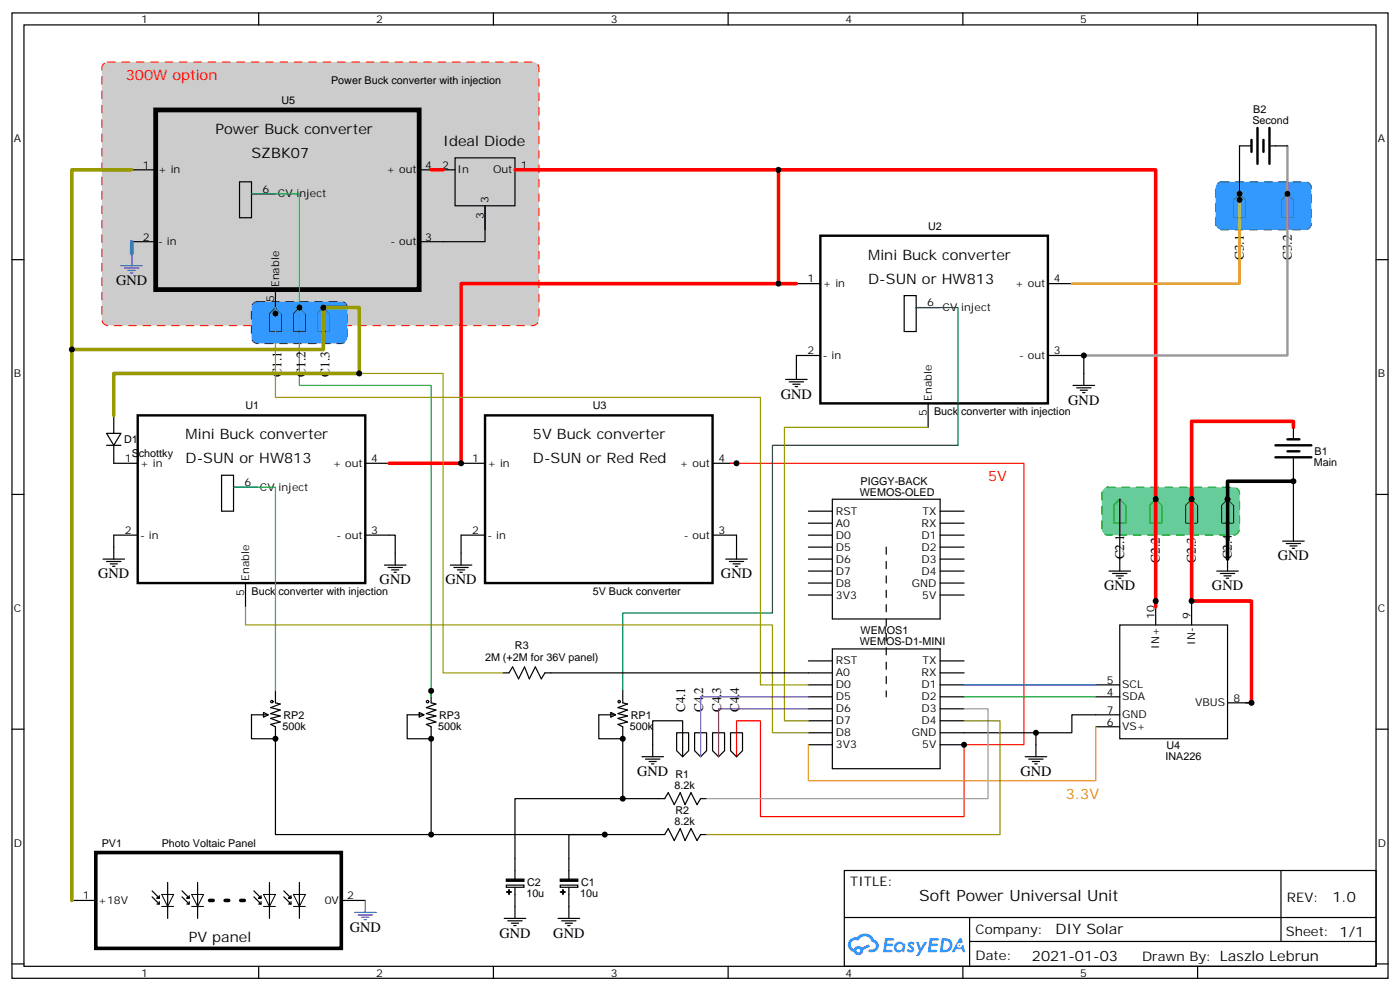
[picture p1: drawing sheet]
<svg xmlns="http://www.w3.org/2000/svg" width="412mm" height="292mm" viewBox="0 0 412 292" stroke-linecap="round" stroke-linejoin="round" font-family="sans-serif">
<path d="M325.1 144l1.2-.5h37.1a1.76 1.76 0 0 1 1.7 1.8v10.6a1.89 1.89 0 0 1-1.7 1.7h-37.1a1.89 1.89 0 0 1-1.7-1.7v-10.6z" fill="#6c9" stroke="#090" stroke-width=".35" stroke-dasharray="2.1 2.1"/>
<path d="M358.7 54.1l1.1-.5h24.7a1.76 1.76 0 0 1 1.8 1.7v10.6a1.89 1.89 0 0 1-1.8 1.8h-24.7a1.89 1.89 0 0 1-1.7-1.8v-10.6z" fill="#39f" stroke="#00c" stroke-width=".35" stroke-dasharray="2.1 2.1"/>
<path d="M30.6 18.8l1.1-.5h125.3a1.76 1.76 0 0 1 1.7 1.7v74.1a1.89 1.89 0 0 1-1.7 1.8h-125.3a1.89 1.89 0 0 1-1.7-1.8v-74.1z" fill="#ccc" stroke="#f30" stroke-width=".35" stroke-dasharray="2.1 2.1"/>
<path d="M74.7 89.3l1.1-.5h24.7a1.76 1.76 0 0 1 1.8 1.8v8.8a1.89 1.89 0 0 1-1.8 1.8h-24.7a1.89 1.89 0 0 1-1.7-1.8v-8.8z" fill="#39f" stroke="#039" stroke-width=".35" stroke-dasharray="2.1 2.1"/>
<g fill="none" stroke="#000" stroke-width=".35">
<path d="M3.5 3.8h405.4v284.3h-405.4zM7.1 7.3h398.2v277.3h-398.2zM76.2 3.8v3.5M145.3 3.8v3.5M214.5 3.8v3.5M283.6 3.8v3.5M352.8 3.8v3.5M3.5 76.5h3.6M405.3 76.5h3.6M3.5 145.6h3.6M405.3 145.6h3.6M3.5 214.8h3.6"/>
<path d="M405.3 214.8h3.6M248.7 256.4h156.6v28.2h-156.6zM377.3 256.4v20.9M248.7 270.2h156.5M285.6 277.3h119.6M285.6 270.2v14.2M3.5 283.9h3.6M76.2 284.6v3.5M145.3 284.6v3.5M214.5 284.6v3.5M283.6 284.6v3.5M352.8 284.6v3.5"/>
<path d="M405.3 283.9h3.6"/>
</g>
<g fill="#5487ff">
<path d="M267.7 277.6a1.22 1.22 0 0 1 1.7 .2l-.4 .6a.47 .47 0 0 0-.3-.4 .47 .47 0 0 0-.5 .2l.1 .2a1.14 1.14 0 0 1 .8 1.8 1.14 1.14 0 0 1-1.9 0l-.2-.2 .5-.6 .7 .5a.29 .29 0 0 0 .3-.3 .29 .29 0 0 0-.2-.3 1.04 1.04 0 0 1-.6-1.7z"/>
<path d="M260.7 276.3h2.4l.3 .2-.2 .5-1.8 .1-.1 .8h1.5l.3 .4-.3 .4h-1.6l-.2 1.1h1.7l.2 .3-.2 .3-2.6 .1z"/>
<path d="M273.8 276.3h2.4l.3 .2-.1 .5-1.8 .1-.2 .8h1.6l.3 .4-.4 .4h-1.6l-.1 1.1h1.7l.2 .3-.2 .3-2.6 .1z"/>
<path d="M282.6 276.3h.7l.3 1.3-.6 .3a.69 .69 0 0 0-1 .3 .69 .69 0 0 0 .4 .9 .69 .69 0 0 0 .9-.6l.5-.2 .6 2.2h-.8l-.2-.9h-1.8l-.5 .9h-.8z"/>
<path d="M269.8 277.4h.8l.6 1.8 1.1-1.8h.9l-2.6 4.2h-.8l.9-1.5z"/>
<path d="M277.4 276.3l-.6 4.2h1.3a2.11 2.11 0 0 0 2.5-2.1 2.11 2.11 0 0 0-2.5-2.1zM278.1 277.1a1.39 1.39 0 0 1 1.7 1.4 1.39 1.39 0 0 1-1.8 1.3h-.3z"/>
<path d="M263.7 277.9a1.54 1.54 0 0 0-.1 2.2 1.54 1.54 0 0 0 2.2 .1l.6 .3 .3-2.3-.2-.3h-.4a1.49 1.49 0 0 0-2.4 0zM264 278.9a.94 .94 0 0 1 1.8 0 .94 .94 0 0 1-1.8 0z"/>
<path d="M250.4 276.7a2.18 2.18 0 0 0 1.1 3.7 1.44 1.44 0 0 0 1.6 .9 1.44 1.44 0 0 0 1.2-1.4l2-1.1-.5-.7-1.9 1a1.47 1.47 0 0 0-2.4 .4 1.39 1.39 0 0 1-.7-1.9 1.39 1.39 0 0 1 2-.5 2.12 2.12 0 0 1 2.2-1.3 2.12 2.12 0 0 1 1.9 1.7 1.14 1.14 0 0 1 1.1 1.4 1.14 1.14 0 0 1-1.7 .7 .43 .43 0 0 0-.5 .4 .43 .43 0 0 0 .4 .5 1.98 1.98 0 0 0 2.5-1.2 1.98 1.98 0 0 0-1.2-2.6 3.1 3.1 0 0 0-5.3-.6l-.9 .1zM252.3 280a.55 .55 0 0 1 1.1 0 .55 .55 0 0 1-1.1 0z"/>
<circle cx="282.6" cy="278.4" r=".26"/>
</g>
<path d="M370.4 37.7v10.6M373.9 37.7v10.6M368.7 41.2v3.5M372.2 41.2v3.5M241.7 69.4h67v49.4h-67zM40.6 122.3h67v49.4h-67zM142.9 122.3h67v49.4h-67zM375.7 134.7h10.6M375.7 131.2h10.6M379.2 132.9h3.6M379.2 129.4h3.6" fill="none" stroke="#000" stroke-width=".71"/>
<g fill="none" stroke="#000" stroke-width=".35">
<path d="M38.8 50h7.1M70.6 53.6h3.5v10.5h-3.5zM74.1 57.1h7M123.5 50h10.6M134.1 46.5h17.6v14.1h-17.6zM151.7 50h7M368.7 43h-3.6v15.8M374.3 43h4.9M38.8 71.2h7.1M142.9 67.7v-7.1v10.6h-19.4M81.1 85.3v7.1M234.6 83.5h7.1"/>
<path d="M266.3 87.1h3.6v10.5h-3.6zM269.9 90.6h7M308.7 83.5h7M231.4 111.8h6.4M232.5 112.5h4.2M233.5 113.2h2.2M234.2 113.9h.7M241.7 104.7h-7.1v7.1M273.4 118.8v7.1M308.7 104.7h10.6v8.8M316.1 113.5h6.3M317.1 114.2h4.3"/>
<path d="M318.2 114.9h2.1M318.9 115.6h.7M31.4 127.6h4.2l-2.1 3.6zM31.4 131.2h4.2M33.5 131.2v5.3h7.1M33.5 122.3v5.3M65.3 140h3.5v10.6h-3.5zM107.6 136.5h7.1M135.8 136.5h7.1M209.9 136.5h7.1M381 125.9v3.5M381 135v24.4"/>
<path d="M40.6 157.6h-7.1v7.1M68.8 143.5h7M107.6 157.6h8.8v8.8M142.9 157.6h-7.1v8.8M209.9 157.6h7.1v7.1M238.1 157.6h7.1M238.1 150.6h7.1M238.1 154.1h7.1M245.2 147h31.7v35.3h-31.7zM276.9 157.6h7.1M276.9 150.6h7.1M276.9 154.1h7.1"/>
<path d="M329.8 147v21.2M377.8 159.4h6.4M30.3 164.7h6.4M31.4 165.4h4.2M32.5 166.1h2.1M33.2 166.8h.7M72.3 171.7v7.1M113.2 166.4h6.4M114.3 167.1h4.2M115.4 167.9h2.1M116.1 168.6h.7M132.6 166.4h6.4"/>
<path d="M133.7 167.1h4.2M134.8 167.9h2.1M135.5 168.6h.7M213.8 164.7h6.3M214.8 165.4h4.3M215.9 166.1h2.1M216.6 166.8h.7M238.1 161.1h7.1M238.1 164.7h7.1M238.1 168.2h7.1M238.1 171.7h7.1M238.1 175.3h7.1"/>
<path d="M276.9 161.1h7.1M276.9 164.7h7.1M276.9 168.2h7.1M276.9 171.7h7.1M276.9 175.3h7.1M326.7 168.2h6.3M327.7 168.9h4.3M328.8 169.6h2.1M329.5 170.3h.7M340.4 177v7.1M351 177v7.1M358.4 168.2h6.4"/>
<path d="M359.5 168.9h4.2M360.5 169.6h2.2M361.2 170.3h.7M361.6 164.7v3.5M378.9 160.1h4.2M379.9 160.8h2.2M380.6 161.5h.8M148.2 198.2h1.7l1.1-1.8 1.8 3.6 1.7-3.6 1.4 3.6 1.8-3.6 1.8 3.6 1-1.8h84.7M238.1 194.7h7.1M245.2 191.1h31.7v35.3h-31.7zM276.9 194.7h7.1M276.9 198.2h7.1"/>
<path d="M329.8 184.1h31.8v33.5h-31.8zM77.6 209.8l1.4 .7-1.4 .7zM79 210.5h-4.9v7.1h7v28.2h114.7l1-1.7 1.8 3.5 1.8-3.5 1.4 3.5 1.8-3.5 1.7 3.5 1.1-1.8h1.7M81.1 203.5v3.5l1.4 .4-2.8 1 2.8 .7-2.8 1.1 2.8 .7-2.8 .7 2.8 1.1-2.8 .7 1.4 .7v3.5M123.5 209.8l1.4 .7-1.4 .7zM124.9 210.5h-5v7.1h7.1v28.2M127 203.5v3.5l1.4 .4-2.8 1 2.8 .7-2.8 1.1 2.8 .7-2.8 .7 2.8 1.1-2.8 .7 1.4 .7v3.5M179.9 209.8l1.4 .7-1.4 .7zM181.3 210.5h-4.9v7.1h7v17.6M183.4 203.5v3.5l1.5 .4-2.9 1 2.9 .7-2.9 1.1 2.9 .7-2.9 .7 2.9 1.1-2.9 .7 1.4 .7v3.5M199.3 215.8h3.5v5.3l-1.7 1.8-1.8-1.8zM204.6 215.8h3.5v5.3l-1.7 1.8-1.8-1.8z"/>
<path d="M209.9 215.8h3.5v5.3l-1.7 1.8-1.8-1.8zM215.2 215.8h3.5v5.3l-1.7 1.8-1.8-1.8zM238.1 201.7h7.1M238.1 205.2h7.1M238.1 208.8h7.1M238.1 212.3h7.1M238.1 215.8h7.1M238.1 219.4h7.1M276.9 215.8h28.3v7.1M276.9 201.7h7.1M276.9 205.2h7.1M276.9 208.8h7.1"/>
<path d="M276.9 212.3h7.1M276.9 219.4h7.1M322.8 201.7h7M322.8 205.2h7M322.8 214.1h7M329.8 210.5h-14.1v5.3h-10.5M361.6 207h7.1M189.1 222.9h6.3M190.1 223.6h4.3M191.2 224.3h2.1M191.9 225h.7M192.3 222.9v-10.6h8.8v10.6"/>
<path d="M208.1 235.2h-1.7l-1.1 1.8-1.7-3.5-1.8 3.5-1.4-3.5-1.8 3.5-1.8-3.5-1 1.7h-44.1v23.7M302 222.9h6.3M303 223.6h4.3M304.1 224.3h2.1M304.8 225h.7M49.4 259.9v10.6M58.2 259.9v10.6M79.4 259.9v10.6M88.2 259.9v10.6M178.2 245.8h-10.6v13.1M21.2 265.2h7M44.8 264.2l2.1 2.1h-.7"/>
<path d="M44.8 262.4l2.1 2.1h-.7h.7v-.7M46.9 265.6v.7M53.6 262.4l2.1 2.1h-.7h.7v-.7M53.6 264.2l2.1 2.1h-.7M55.7 265.6v.7M74.8 262.4l2.1 2.1h-.7h.7v-.7M74.8 264.2l2.1 2.1h-.7M76.9 265.6v.7M83.6 262.4l2.1 2.1h-.7h.7v-.7M83.6 264.2l2.1 2.1h-.7M85.7 265.6v.7M100.5 265.2h7.1"/>
<path d="M148.5 270.5h6.4M149.2 260.7h5.1v.6h-5.1zM149.6 271.2h4.2M150.6 271.9h2.2M151.3 272.6h.7M151.7 261.3v9.2M164.4 270.5h6.3M165 260.7h5.2v.6h-5.2zM165.5 271.2h4.2M166.5 271.9h2.1M167.2 272.6h.7M167.6 261.3v9.2"/>
<circle cx="80.1" cy="206.7" r=".35"/>
<circle cx="125.9" cy="206.7" r=".35"/>
<circle cx="182.4" cy="206.7" r=".35"/>
</g>
<path d="M215.2 136.5h86.4v82.9h-17.6v21.1h-60v-28.2h-7v10.6" fill="none" stroke="#f00" stroke-width=".35"/>
<path d="M329.8 147l1.8 1.8v5.3h-3.5v-5.3zM340.4 147l1.8 1.8v5.3h-3.5v-5.3zM284 205.2h38.8" fill="none" stroke="#090" stroke-width=".35"/>
<path d="M365.1 57.1l1.8 1.7v5.3h-3.5v-5.3zM284 201.7h38.8" fill="none" stroke="#03c" stroke-width=".35"/>
<path d="M322.8 214.1v15.8h-84.7v-10.5" fill="none" stroke="#f90" stroke-width=".35"/>
<path d="M261.1 161.1v44.1" fill="none" stroke="#000" stroke-width=".35" stroke-dasharray="2.1 2.1"/>
<path d="M284 208.8h7v26.4h-82.9" fill="none" stroke="#999" stroke-width=".35"/>
<path d="M284 212.3h10.6v33.5h-86.5" fill="none" stroke="#960" stroke-width=".35"/>
<path d="M149.2 258.9h5.1v.7h-5.1zM165 258.9h5.2v.7h-5.2zM149.2 262.7h1.4zM149.9 262l.1 1.5zM165.1 262.7h1.4zM165.8 262v1.5z" fill="#000" stroke="#000" stroke-width=".35"/>
<path d="M269.9 90.6h12.3v40.6h-54.7v49.4h-44.1v22.9" fill="none" stroke="#063" stroke-width=".35"/>
<path d="M81.1 90.6v26.5h142.9v84.6h14.1M105.8 110h24.7v88.2h17.7M273.4 125.9h-42.3v86.4h7M72.3 178.8v5.3h155.2v31.7h10.6" fill="none" stroke="#990" stroke-width=".35"/>
<path d="M74.1 57.1h14.1v56.4h38.8v91.7M68.8 143.5h12.3v60" fill="none" stroke="#093" stroke-width=".35"/>
<path d="M45.9 32.4h77.6v52.9h-77.6z" fill="none" stroke="#000" stroke-width="1.4"/>
<path d="M35.6 78.2h6.4M36.7 79h4.2M37.7 79.7h2.2M38.8 74.7v3.5M38.5 80.4h.7M104.4 268.7h6.4M105.5 269.5h4.2M106.5 270.2h2.2M107.2 270.9h.7M107.6 265.2v3.5" fill="none" stroke="#30f" stroke-width=".35"/>
<path d="M38.8 71.2v3.5" fill="none" stroke="#30c" stroke-width="1.1"/>
<path d="M127 50h3.5M151.7 50h188.7v128.8M229.3 50v33.5M234.6 83.5h-98.8v53h-21.1M381 125.9v-1.8h-30v52.9h17.7v30" fill="none" stroke="#f00" stroke-width="1.1"/>
<path d="M81.1 90.6l1.8 1.8v5.2h-3.5v-5.2zM88.2 90.6l1.8 1.8v5.2h-3.6v-5.2z" fill="none" stroke="#039" stroke-width=".35"/>
<path d="M379.2 57.1l1.8 1.7v5.3h-3.5v-5.3zM95.2 90.6l1.8 1.8v5.2h-3.5v-5.2z" fill="none" stroke="#00c" stroke-width=".35"/>
<path d="M349.2 148.8l1.8-1.8 1.8 1.8v5.3h-3.6zM361.6 147l1.8 1.8v5.3h-3.6v-5.3z" fill="none" stroke="#060" stroke-width=".35"/>
<path d="M381 141.7h-19.4v23M28.2 251.1h72.3v28.2h-72.3z" fill="none" stroke="#000" stroke-width="1.1"/>
<path d="M47.6 263.5h3.6l-1.8 3.5zM47.6 267h3.6M56.4 263.5h3.6l-1.8 3.5zM56.4 267h3.6M77.6 263.5h3.5l-1.7 3.5zM77.6 267h3.5M86.4 263.5h3.6l-1.8 3.5zM86.4 267h3.6" fill="none" stroke="#000" stroke-width=".29"/>
<path d="M61.7 265.2h12.4" fill="none" stroke="#000" stroke-width="1.1" stroke-dasharray="1.1 3.5"/>
<path d="M38.8 50h-17.6v215.2M21.2 102.9h74v-12.3h10.6v19.4h-72.3v12.3" fill="none" stroke="#990" stroke-width="1.1"/>
<path d="M379.2 43v61.7h-59.9" fill="none" stroke="#999" stroke-width=".71"/>
<path d="M365.1 57.1v26.4h-49.4" fill="none" stroke="#f90" stroke-width=".71"/>
<path d="M238.1 208.8h-26.4v14.1" fill="none" stroke="#609" stroke-width=".35"/>
<path d="M238.1 205.2h-31.7v17.7" fill="none" stroke="#60c" stroke-width=".35"/>
<g fill="#000">
<circle cx="229.3" cy="50" r=".88"/>
<circle cx="365.1" cy="58.8" r=".88"/>
<circle cx="365.1" cy="57.1" r=".88"/>
<circle cx="379.2" cy="57.1" r=".88"/>
<circle cx="81.1" cy="92.4" r=".88"/>
<circle cx="88.2" cy="90.6" r=".88"/>
<circle cx="95.3" cy="90.6" r=".88"/>
<circle cx="229.3" cy="83.5" r=".88"/>
<circle cx="21.2" cy="102.9" r=".88"/>
<circle cx="105.8" cy="110" r=".88"/>
<circle cx="319.3" cy="104.7" r=".88"/>
<circle cx="135.8" cy="136.5" r=".88"/>
<circle cx="217" cy="136.5" r=".88"/>
<circle cx="340.4" cy="147" r=".88"/>
<circle cx="351" cy="147" r=".88"/>
<circle cx="361.6" cy="147" r=".88"/>
<circle cx="381" cy="141.7" r=".88"/>
<circle cx="340.4" cy="177" r=".88"/>
<circle cx="351" cy="177" r=".88"/>
<circle cx="81.1" cy="217.6" r=".88"/>
<circle cx="127" cy="217.6" r=".88"/>
<circle cx="127" cy="203.5" r=".88"/>
<circle cx="183.4" cy="217.6" r=".88"/>
<circle cx="284" cy="219.4" r=".88"/>
<circle cx="305.2" cy="215.8" r=".88"/>
<circle cx="368.7" cy="207" r=".88"/>
<circle cx="183.4" cy="235.2" r=".88"/>
<circle cx="127" cy="245.8" r=".88"/>
<circle cx="178.2" cy="245.8" r=".88"/>
</g>
<text font-size="4.6" x="270.8" y="265.4">Soft Power Universal Unit</text>
<g font-size="4.2" fill="#f00">
<text x="37" y="23.6">300W option</text>
<text x="291" y="141.7">5V</text>
</g>
<g font-size="4.2">
<text x="63.5" y="39.4">Power Buck converter</text>
<text x="74.1" y="46.5">SZBK07</text>
<text x="130.5" y="43">Ideal Diode</text>
<text x="255.8" y="76.5">Mini Buck converter</text>
<text x="34.2" y="83.9">GND</text>
<text x="255.8" y="83.5">D-SUN or HW813</text>
<text x="230" y="117.4">GND</text>
<text x="314.7" y="119.2">GND</text>
<text x="54.7" y="129.4">Mini Buck converter</text>
<text x="157" y="129.4">5V Buck converter</text>
<text x="54.7" y="136.5">D-SUN or HW813</text>
<text x="157" y="136.5">D-SUN or Red Red</text>
<text x="376.4" y="165">GND</text>
<text x="28.9" y="170.3">GND</text>
<text x="111.8" y="172.1">GND</text>
<text x="131.2" y="172.1">GND</text>
<text x="212.4" y="170.3">GND</text>
<text x="325.3" y="173.8">GND</text>
<text x="357" y="173.8">GND</text>
<text x="187.7" y="228.5">GND</text>
<text x="300.6" y="228.5">GND</text>
<text x="392.5" y="265.7">1.0</text>
<text x="103" y="274.4">GND</text>
<text x="310.9" y="275.2">DIY Solar</text>
<text x="55.6" y="277.3">PV panel</text>
<text x="147.1" y="276.2">GND</text>
<text x="163" y="276.2">GND</text>
<text x="304" y="283">2021-01-03</text>
</g>
<text font-size="4.2" fill="#f90" x="314" y="235.2">3.3V</text>
<g font-size="3.9">
<text x="366.4" y="76.6" transform="rotate(-90 366.4 76.6)">C3.1</text>
<text x="380.5" y="76.6" transform="rotate(-90 380.5 76.6)">C3.2</text>
<text x="82.9" y="110.9" transform="rotate(-90 82.9 110.9)">C1.1</text>
<text x="90" y="110.9" transform="rotate(-90 90 110.9)">C1.2</text>
<text x="97" y="110.9" transform="rotate(-90 97 110.9)">C1.3</text>
<text x="331.1" y="164.8" transform="rotate(-90 331.1 164.8)">C2.1</text>
<text x="341.7" y="165.8" transform="rotate(-90 341.7 165.8)">C2.2</text>
<text x="352.3" y="165.8" transform="rotate(-90 352.3 165.8)">C2.3</text>
<text x="362.9" y="164.8" transform="rotate(-90 362.9 164.8)">C2.4</text>
<text x="201.8" y="209.8" transform="rotate(-90 201.8 209.8)">C4.1</text>
<text x="207.1" y="209.8" transform="rotate(-90 207.1 209.8)">C4.2</text>
<text x="212.4" y="209.8" transform="rotate(-90 212.4 209.8)">C4.3</text>
<text x="217.7" y="209.8" transform="rotate(-90 217.7 209.8)">C4.4</text>
<text x="250.5" y="261">TITLE:</text>
<text x="379.1" y="265.7">REV:</text>
<text x="287.4" y="275.2">Company:</text>
<text x="378.7" y="275.8">Sheet: 1/1</text>
<text x="287.4" y="282.9">Date:</text>
<text x="336.4" y="282.9">Drawn By: Laszlo Lebrun</text>
</g>
<g font-size="3.2">
<text x="41.6" y="6.8">1</text>
<text x="110.8" y="6.8">2</text>
<text x="179.9" y="6.8">3</text>
<text x="249.1" y="6.8">4</text>
<text x="318.2" y="6.8">5</text>
<text x="97.5" y="24.7">Power Buck converter with injection</text>
<text x="82.9" y="30.6">U5</text>
<text x="369.2" y="33.4">B2</text>
<text x="4.1" y="41.9">A</text>
<text x="368.9" y="36.6">Second</text>
<text x="405.9" y="41.9">A</text>
<text x="42.1" y="49.7">1</text>
<text x="46.6" y="51.1">+ in</text>
<text x="113.9" y="51.1">+ out</text>
<text x="125.2" y="49.7">4</text>
<text x="130.3" y="49.7">2</text>
<text x="134.8" y="51.1">In</text>
<text x="145.2" y="51.1">Out</text>
<text x="153.5" y="49.7">1</text>
<text x="77.4" y="56.7">6</text>
<text x="81.8" y="58.1">CV inject</text>
<text x="143.9" y="59.9" transform="rotate(-90 143.9 59.9)">3</text>
<text x="142.5" y="64.4" transform="rotate(-90 142.5 64.4)">3</text>
<text x="42.1" y="70.8">2</text>
<text x="125.2" y="70.8">3</text>
<text x="273.4" y="67.7">U2</text>
<text x="46.6" y="72.2">- in</text>
<text x="115" y="72.2">- out</text>
<text x="237.9" y="83.2">1</text>
<text x="310.4" y="83.2">4</text>
<text x="80.8" y="89.1" transform="rotate(-90 80.8 89.1)">5</text>
<text x="82.2" y="84.6" transform="rotate(-90 82.2 84.6)">Enable</text>
<text x="242.4" y="84.6">+ in</text>
<text x="299.1" y="84.6">+ out</text>
<text x="273.1" y="90.2">6</text>
<text x="277.6" y="91.7">CV inject</text>
<text x="237.9" y="104.4">2</text>
<text x="242.4" y="105.8">- in</text>
<text x="300.2" y="105.8">- out</text>
<text x="310.4" y="104.4">3</text>
<text x="4.1" y="111.1">B</text>
<text x="405.9" y="111.1">B</text>
<text x="274.5" y="118.1" transform="rotate(-90 274.5 118.1)">Enable</text>
<text x="72.3" y="120.6">U1</text>
<text x="174.6" y="120.6">U3</text>
<text x="273" y="122.6" transform="rotate(-90 273 122.6)">5</text>
<text x="275.2" y="122.3">Buck converter with injection</text>
<text x="36.6" y="130.5">D1</text>
<text x="36.8" y="136.1">1</text>
<text x="38.8" y="134.7">Schottky</text>
<text x="41.3" y="137.5">+ in</text>
<text x="98" y="137.5">+ out</text>
<text x="109.4" y="136.1">4</text>
<text x="139.1" y="136.1">1</text>
<text x="143.6" y="137.5">+ in</text>
<text x="200.3" y="137.5">+ out</text>
<text x="211.7" y="136.1">4</text>
<text x="387" y="137.3">Main</text>
<text x="387.2" y="134.1">B1</text>
<text x="72.1" y="143.2">6</text>
<text x="253.5" y="142.8">PIGGY-BACK</text>
<text x="76.6" y="144.6">CV inject</text>
<text x="253.2" y="146">WEMOS-OLED</text>
<text x="246.2" y="151.6">RST</text>
<text x="246.2" y="155.2">A0</text>
<text x="271.5" y="155.2">RX</text>
<text x="271.7" y="151.6">TX</text>
<text x="36.8" y="157.3">2</text>
<text x="41.3" y="158.7">- in</text>
<text x="99.2" y="158.7">- out</text>
<text x="109.4" y="157.3">3</text>
<text x="139.1" y="157.3">2</text>
<text x="143.6" y="158.7">- in</text>
<text x="201.5" y="158.7">- out</text>
<text x="211.7" y="157.3">3</text>
<text x="246.2" y="158.7">D0</text>
<text x="271.4" y="158.7">D1</text>
<text x="246.2" y="162.2">D5</text>
<text x="246.2" y="165.7">D6</text>
<text x="271.4" y="165.7">D3</text>
<text x="271.4" y="162.2">D2</text>
<text x="73.4" y="171" transform="rotate(-90 73.4 171)">Enable</text>
<text x="246.2" y="169.3">D7</text>
<text x="246.2" y="172.8">D8</text>
<text x="268.6" y="172.8">GND</text>
<text x="271.4" y="169.3">D4</text>
<text x="72" y="175.5" transform="rotate(-90 72 175.5)">5</text>
<text x="74.1" y="175.3">Buck converter with injection</text>
<text x="174.6" y="175.3">5V Buck converter</text>
<text x="246.2" y="176.3">3V3</text>
<text x="271.7" y="176.3">5V</text>
<text x="4.1" y="180.2">C</text>
<text x="340.1" y="182.3" transform="rotate(-90 340.1 182.3)">10</text>
<text x="350.7" y="182.3" transform="rotate(-90 350.7 182.3)">9</text>
<text x="405.9" y="180.2">C</text>
<text x="151.7" y="191.1">R3</text>
<text x="253.2" y="190.1">WEMOS-D1-MINI</text>
<text x="253.5" y="186.9">WEMOS1</text>
<text x="341.5" y="191.1" transform="rotate(-90 341.5 191.1)">IN+</text>
<text x="352.1" y="189.9" transform="rotate(-90 352.1 189.9)">IN-</text>
<text x="142.9" y="194.7">2M (+2M for 36V panel)</text>
<text x="246.2" y="195.7">RST</text>
<text x="271.7" y="195.7">TX</text>
<text x="246.2" y="199.2">A0</text>
<text x="246.2" y="202.8">D0</text>
<text x="271.4" y="202.8">D1</text>
<text x="271.5" y="199.2">RX</text>
<text x="326.1" y="201.4">5</text>
<text x="330.6" y="202.8">SCL</text>
<text x="246.2" y="206.3">D5</text>
<text x="246.2" y="209.8">D6</text>
<text x="271.4" y="209.8">D3</text>
<text x="271.4" y="206.3">D2</text>
<text x="326.1" y="204.9">4</text>
<text x="330.6" y="206.3">SDA</text>
<text x="352.1" y="208.1">VBUS</text>
<text x="363.4" y="206.7">8</text>
<text x="83.3" y="214.9">500k</text>
<text x="83.5" y="211.7">RP2</text>
<text x="129.1" y="214.9">500k</text>
<text x="129.4" y="211.7">RP3</text>
<text x="185.6" y="214.9">500k</text>
<text x="185.8" y="211.7">RP1</text>
<text x="246.2" y="213.4">D7</text>
<text x="271.4" y="213.4">D4</text>
<text x="326.1" y="213.7">6</text>
<text x="326.1" y="210.2">7</text>
<text x="330.6" y="215.1">VS+</text>
<text x="330.6" y="211.6">GND</text>
<text x="246.2" y="216.9">D8</text>
<text x="246.2" y="220.4">3V3</text>
<text x="268.6" y="216.9">GND</text>
<text x="271.7" y="220.4">5V</text>
<text x="343.6" y="220.6">U4</text>
<text x="343.3" y="223.8">INA226</text>
<text x="198.7" y="232.4">8.2k</text>
<text x="198.9" y="229.2">R1</text>
<text x="198.9" y="239.8">R2</text>
<text x="198.7" y="243">8.2k</text>
<text x="4.1" y="249.3">D</text>
<text x="30" y="249.3">PV1</text>
<text x="47.6" y="249.3">Photo Voltaic Panel</text>
<text x="405.9" y="249.3">D</text>
<text x="155.3" y="261.1">C2</text>
<text x="171.2" y="261.1">C1</text>
<text x="24.4" y="264.9">1</text>
<text x="28.9" y="266.3">+18V</text>
<text x="95.7" y="266.3">0V</text>
<text x="102.3" y="264.9">2</text>
<text x="155" y="264.3">10u</text>
<text x="170.9" y="264.3">10u</text>
<text x="41.6" y="287.6">1</text>
<text x="110.8" y="287.6">2</text>
<text x="179.9" y="287.6">3</text>
<text x="249.1" y="287.6">4</text>
<text x="318.2" y="287.6">5</text>
</g>
</svg>
